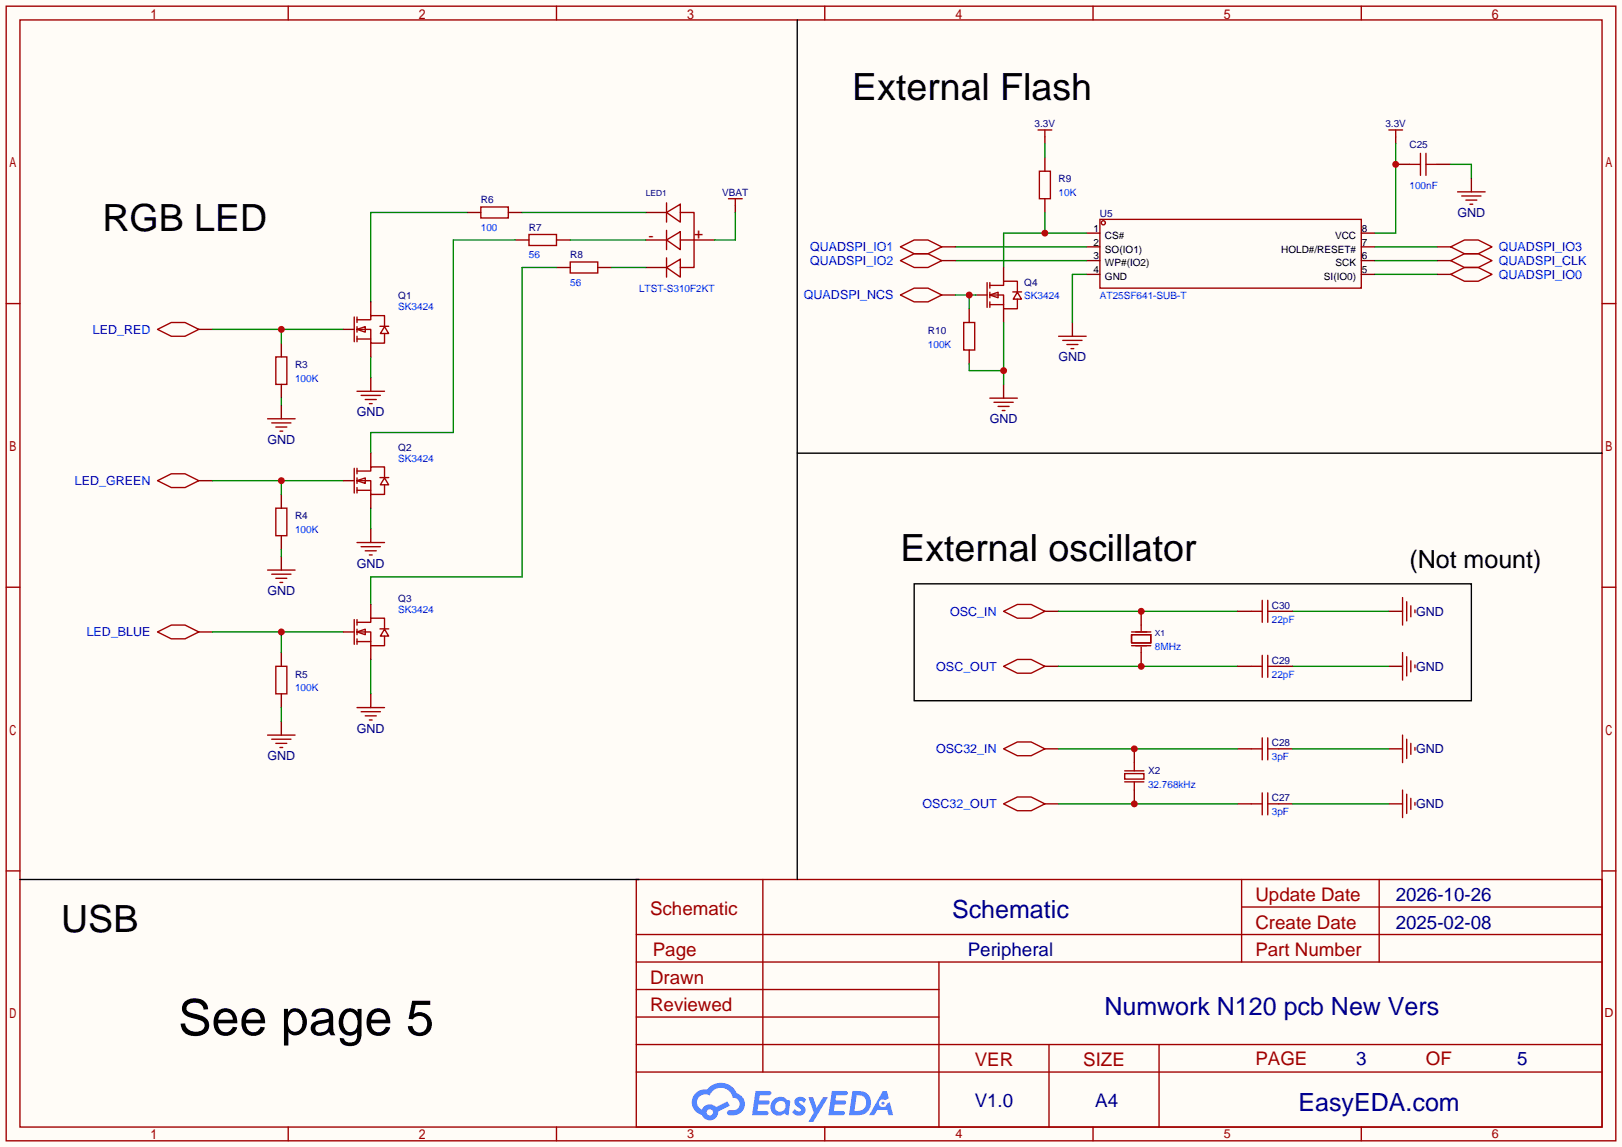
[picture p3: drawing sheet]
<svg xmlns="http://www.w3.org/2000/svg" width="299mm" height="212mm" viewBox="0 0 299 212" stroke-linecap="round" stroke-linejoin="round" font-family="sans-serif">
<path d="M0 0h299.5v211.8h-299.5z" fill="#fffcf7"/>
<g fill="none" stroke="#a10000" stroke-width=".25">
<path d="M1.1 1.1h297.2v209.6h-297.2zM3.7 3.7h292.1v204.5h-292.1zM53.2 1.1v2.6M102.7 1.1v2.6M152.3 1.1v2.6M201.8 1.1v2.6M251.3 1.1v2.6M1.1 56.1h2.6M295.8 56.1h2.5M1.1 108.5h2.6M295.8 108.5h2.5M1.1 160.8h2.6"/>
<path d="M117.5 162.4h178.3v45.8h-178.3zM117.5 177.7h178.3M117.5 172.6h178.3M140.8 162.4v35.6M173.4 177.7v30.5M229.2 162.4v15.3M229.2 167.5h66.6M254.6 162.4v15.3M295.8 160.8h2.5M117.5 182.8h55.9M117.5 198h178.3M117.5 192.9h178.3"/>
<path d="M117.5 187.8h55.9M193.7 192.9v15.3M214 192.9v15.3M53.2 208.2v2.5M102.7 208.2v2.5M152.3 208.2v2.5M201.8 208.2v2.5M251.3 208.2v2.5"/>
</g>
<g fill="#5487ff">
<path d="M147 202.8a1.3 1.3 0 0 1 1.8 .3l-.4 .6a.54 .54 0 0 0-.9-.2l.1 .2a1.58 1.58 0 0 1 1.1 1.6 1.43 1.43 0 0 1-2.5 .1l.6-.6a.64 .64 0 0 0 .5 .5 .64 .64 0 0 0 .6-.3l-.1-.2a1.6 1.6 0 0 1-1.1-1.6z"/>
<path d="M149.3 202.7h.8l.7 1.9 1.2-1.9h.9l-2.7 4.5h-.9l.9-1.7z"/>
<path d="M139.5 201.5h1.6a1.31 1.31 0 0 1 1.3 .2 .4 .4 0 0 1-.4 .6h-1.7l-.2 .9h1.7a.4 .4 0 0 1 .3 .4 .4 .4 0 0 1-.4 .4h-1.7l-.2 1.2h.9a1.23 1.23 0 0 1 1.1 .2 .39 .39 0 0 1-.3 .6h-2.6z"/>
<path d="M153.6 201.5h1.6a1.32 1.32 0 0 1 1.3 .2 .39 .39 0 0 1-.4 .6h-1.7l-.2 .9h1.7a.4 .4 0 0 1 .3 .4 .4 .4 0 0 1-.4 .4h-1.7l-.1 1.2h.8a1.23 1.23 0 0 1 1.1 .2 .39 .39 0 0 1-.3 .6h-2.6z"/>
<path d="M163 201.5h.7l.4 1.3-.7 .4a.75 .75 0 0 0-1.1 .3 .75 .75 0 0 0 .5 1 .75 .75 0 0 0 1-.6l.5-.3 .6 2.4h-.9l-.2-1h-1.8l-.6 1h-.9z"/>
<path d="M157.4 201.5l-.6 4.5h1.4a2.27 2.27 0 0 0 2.6-2.3 2.27 2.27 0 0 0-2.7-2.2zM158.2 202.3a1.5 1.5 0 0 1 1.8 1.5 1.5 1.5 0 0 1-2 1.4h-.3z"/>
<path d="M142.8 203.1a1.62 1.62 0 0 0-.4 2.1 1.62 1.62 0 0 0 2.1 .7l.3-.3 .4 .3 .4 .1 .3-2.5-.2-.3h-.4a1.58 1.58 0 0 0-2.5-.1zM143.4 203.6a.99 .99 0 0 1 1.6 .3 .99 .99 0 0 1-.8 1.4 .94 .94 0 0 1-1.1-.5 .94 .94 0 0 1 .3-1.2z"/>
<path d="M128.4 201.9a2.37 2.37 0 0 0 1.2 4 1.54 1.54 0 0 0 1.8 1 1.54 1.54 0 0 0 1.2-1.6l2.1-1.1-.4-.8-2.1 1.1a1.57 1.57 0 0 0-2.6 .4 1.5 1.5 0 0 1-.7-2.1 1.5 1.5 0 0 1 2.1-.5 2.23 2.23 0 0 1 2.3-1.4 2.23 2.23 0 0 1 2 1.8 1.16 1.16 0 0 1 1.3 1.1 1.16 1.16 0 0 1-1.1 1.3h-.7a.47 .47 0 0 0-.6 .3 .47 .47 0 0 0 .4 .6 2.23 2.23 0 0 0 2.3-.7 2.23 2.23 0 0 0 .4-2.3 2.16 2.16 0 0 0-1.3-1.1 3.2 3.2 0 0 0-5.4-.7l-1.2 .1zM130.5 205.4a.58 .58 0 0 1 1.1 0 .58 .58 0 0 1-1.1 0z"/>
<circle cx="163" cy="203.8" r=".28"/>
</g>
<g fill="none" stroke="#870000" stroke-width=".25">
<path d="M86.2 39.2h2.6M93.9 39.2h2.5M119.3 39.2h3.8M135.8 38v1.2M95.1 44.3h2.6M102.7 44.3h2.6M102.7 49.4h2.6M110.4 49.4h2.5M119.3 44.3h3.8M119.3 49.4h3.8M128.1 44.3h3.9M36.7 60.8h2.5"/>
<path d="M51.9 63.4v2.5M51.9 71v2.5M36.7 88.8h2.5M51.9 91.3v2.6M51.9 98.9v2.6M36.7 116.7h2.5M51.9 120.5v2.6M51.9 128.1v2.6M51.9 133.2v2.6"/>
</g>
<g fill="none" stroke="#a10000" stroke-width=".25">
<path d="M88.8 38.2h5.1v2.1h-5.1zM123.1 39.2l2.5-1.5v3.3zM123.1 37.5v3.5M125.6 39.2h2.5v10.2h-2.5M134.5 36.7h2.5M135.8 36.7v1.3M97.7 43.3h5v2h-5zM105.3 48.4h5.1v2h-5.1zM123.1 44.3l2.5-1.5v3.3zM123.1 49.4l2.5-1.5v3.3zM123.1 42.5v3.6M123.1 47.6v3.6"/>
<path d="M125.6 44.3h2.5M29.1 60.8l2.5-1.2h2.6l2.5 1.2-2.5 1.3h-2.6zM50.9 65.9h2.1v5.1h-2.1zM29.1 88.8l2.5-1.3h2.6l2.5 1.3-2.5 1.2h-2.6zM50.9 93.9h2.1v5h-2.1zM29.1 116.7l2.5-1.3h2.6l2.5 1.3-2.5 1.3h-2.6zM49.4 135.8h5.1M50.2 136.5h3.5M50.9 123.1h2.1v5h-2.1zM50.9 137.3h2.1M51.7 138h.5"/>
</g>
<path d="M39.2 116.7h24.2M51.9 116.7v3.8M51.9 130.7v2.5" fill="none" stroke="#008700" stroke-width=".25"/>
<circle cx="51.9" cy="116.7" r=".63" fill="#c00"/>
<path d="M68.5 97.7v2.5M51.9 102.7v2.6M68.5 128.1v2.6" fill="none" stroke="#870000" stroke-width=".25"/>
<path d="M49.4 105.3h5.1M50.2 106h3.5M50.9 106.8h2.1M51.7 107.6h.5M65.9 100.2h5.1M66.7 101h3.5M67.4 101.7h2.1M68.2 102.5h.5M65.9 130.7h5.1M66.7 131.4h3.5M67.4 132.2h2.1M68.2 133h.5" fill="none" stroke="#a10000" stroke-width=".25"/>
<path d="M39.2 88.8h24.2M51.9 88.8v2.5M68.5 93.9v3.8M51.9 101.5v1.2M68.5 121.8v6.3" fill="none" stroke="#008700" stroke-width=".25"/>
<circle cx="51.9" cy="88.8" r=".63" fill="#c00"/>
<path d="M51.9 74.8v2.5M68.5 69.7v2.6" fill="none" stroke="#870000" stroke-width=".25"/>
<path d="M49.4 77.3h5.1M50.2 78.1h3.5M50.9 78.9h2.1M51.7 79.6h.5M65.9 72.3h5.1M66.7 73h3.5M67.4 73.8h2.1M68.2 74.5h.5" fill="none" stroke="#a10000" stroke-width=".25"/>
<path d="M39.2 60.8h24.2M51.9 60.8v2.6M51.9 73.5v1.3M68.5 65.9v3.8" fill="none" stroke="#008700" stroke-width=".25"/>
<circle cx="51.9" cy="60.8" r=".63" fill="#c00"/>
<path d="M86.2 39.2h-17.7v16.6M96.4 39.2h22.9M135.8 39.2v5.1h-3.8M192.9 26.5v2.6M192.9 39.2v3.9M95.1 44.3h-11.4v35.6h-15.2v3.8M102.7 49.4h-6.3v57.2h-27.9v5M105.3 44.3h14M112.9 49.4h6.4M200.5 43.1h-15.2v6.3" fill="none" stroke="#008700" stroke-width=".25"/>
<path d="M147.2 3.7v158.7M147.2 83.7h148.6M3.7 162.4h114.3" fill="none" stroke="#000" stroke-width=".25"/>
<g fill="none" stroke="#a10000" stroke-width=".25">
<path d="M191.6 24h2.6M191.9 31.6h2v5.1h-2zM192.9 24v1.3M203.1 40.5h48.2v12.7h-48.2zM267.8 50.7l2.6-1.3h2.5l2.6 1.3-2.6 1.2h-2.5zM267.8 45.6l2.6-1.3h2.5l2.6 1.3-2.6 1.3h-2.5zM267.8 48.1l2.6-1.2h2.5l2.6 1.2-2.6 1.3h-2.5z"/>
<circle cx="203.7" cy="41.1" r=".38"/>
</g>
<g fill="none" stroke="#870000" stroke-width=".25">
<path d="M192.9 25.3v1.2M192.9 29.1v2.5M192.9 36.7v2.5M200.5 43.1h2.6M200.5 45.6h2.6M200.5 48.1h2.6M200.5 50.7h2.6M251.3 43.1h2.6M251.3 45.6h2.6M251.3 48.1h2.6M251.3 50.7h2.6M265.3 45.6h2.5"/>
<path d="M265.3 48.1h2.5M265.3 50.7h2.5"/>
</g>
<circle cx="192.9" cy="43.1" r=".63" fill="#c00"/>
<path d="M257.7 26.5v16.6h-3.8M176.4 45.6h24.1M176.4 48.1h24.1M200.5 50.7h-2.5v8.9M253.9 45.6h11.4M253.9 48.1h11.4M253.9 50.7h11.4" fill="none" stroke="#008700" stroke-width=".25"/>
<path d="M257.7 25.3v1.2M257.7 30.4h2.5M173.9 48.1h2.5M173.9 45.6h2.5M198 59.6v2.5" fill="none" stroke="#870000" stroke-width=".25"/>
<path d="M256.4 24h2.6M257.7 24v1.3M166.2 48.1l2.6-1.2h2.5l2.6 1.2-2.6 1.3h-2.5zM166.2 45.6l2.6-1.3h2.5l2.6 1.3-2.6 1.3h-2.5zM195.5 62.1h5M196.2 62.9h3.6M197 63.6h2M197.7 64.4h.5" fill="none" stroke="#a10000" stroke-width=".25"/>
<circle cx="257.7" cy="30.4" r=".63" fill="#c00"/>
<g fill="none" stroke="#870000" stroke-width=".25">
<path d="M265.3 30.4h2.5M271.7 32.9v2.5M192.9 112.9h2.6M256.4 112.9h2.6M192.9 123.1h2.6M192.9 138.3h2.6M209.4 138.3v2.5M228.5 138.3h2.5M236.1 138.3h2.5M256.4 123.1h2.6M256.4 138.3h2.6M192.9 148.5h2.6"/>
<path d="M209.4 145.9v2.6M228.5 148.5h2.5M236.1 148.5h2.5M256.4 148.5h2.6"/>
</g>
<g fill="none" stroke="#a10000" stroke-width=".25">
<path d="M260.2 30.4h2.1M262.3 28.3v4.1M263.3 30.4h2M263.3 28.3v4.1M269.1 35.4h5.1M269.9 36.2h3.5M270.6 37h2.1M271.4 37.7h.5M185.3 112.9l2.5-1.3h2.6l2.5 1.3-2.5 1.3h-2.6zM259 110.4v5M259.7 111.1v3.6M260.5 111.9v2"/>
<path d="M261.2 112.6v.6M185.3 123.1l2.5-1.3h2.6l2.5 1.3-2.5 1.2h-2.6zM185.3 138.3l2.5-1.3h2.6l2.5 1.3-2.5 1.3h-2.6zM231 138.3h2M233 136.3v4M234.1 138.3h2M234.1 136.3v4M259 120.5v5.1M259 135.8v5M259.7 121.3v3.5M259.7 136.5v3.6M260.5 122v2.1"/>
<path d="M260.5 137.3v2M261.2 122.8v.5M261.2 138v.6M185.3 148.5l2.5-1.3h2.6l2.5 1.3-2.5 1.2h-2.6zM207.6 142.9h3.6v1h-3.6zM207.6 144.4h3.6M207.6 142.4h3.6M209.4 140.8v1.6M209.4 144.4v1.5M231 148.5h2M233 146.4v4.1M234.1 146.4v4.1"/>
<path d="M234.1 148.5h2M259 145.9v5.1M259.7 146.7v3.5M260.5 147.4v2.1M261.2 148.2v.5"/>
</g>
<path d="M267.8 30.4h3.9v2.5M195.5 112.9h33M238.6 112.9h17.8M195.5 123.1h33M195.5 138.3h33M238.6 123.1h17.8" fill="none" stroke="#008700" stroke-width=".25"/>
<circle cx="209.4" cy="138.3" r=".63" fill="#c00"/>
<path d="M195.5 148.5h33" fill="none" stroke="#008700" stroke-width=".25"/>
<circle cx="209.4" cy="148.5" r=".63" fill="#c00"/>
<path d="M176.4 54.5h3.8M178.9 54.5v2.5M238.6 138.3h17.8M238.6 148.5h17.8" fill="none" stroke="#008700" stroke-width=".25"/>
<g fill="none" stroke="#870000" stroke-width=".25">
<path d="M68.5 55.8v2.5M173.9 54.5h2.5M178.9 57v2.6M180.2 54.5h2M185.3 49.4v2.5M185.3 57v2.6M63.4 60.8h2M68.5 63.4v2.5M178.9 64.6v2.6M185.3 71v2.5M63.4 88.8h2M68.5 83.7v2.5"/>
<path d="M68.5 91.3v2.6M63.4 116.7h2M68.5 111.6v2.6M68.5 119.3v2.5"/>
</g>
<g fill="none" stroke="#a10000" stroke-width=".25">
<path d="M65.4 58.5v4.6M65.9 59.1h2.6v-.8h2.5v2M65.9 58.5v1.1M166.2 54.5l2.6-1.3h2.5l2.6 1.3-2.6 1.3h-2.5zM177.9 59.6h2.1v5h-2.1zM182.2 52.2v4.6M182.8 54.5h2.5v2.5h2.5v-1.8M182.8 52.7h2.5v-.8h2.5v2.1M182.8 54.5l1.5-.5v1zM182.8 52.2v1M182.8 54v1M182.8 55.8v1"/>
<path d="M182.8 56.3h2.5M187 53.9h1.6M187.8 54l.8 1.2h-1.5zM65.9 60.8h2.6v2.6h2.5v-1.8M65.9 60.8l1.5-.5v1zM65.9 60.3v1M65.9 62.1v1M65.9 62.6h2.6M70.1 60.3h1.7M71 60.3l.8 1.3h-1.6zM182.8 73.5h5M183.5 74.3h3.6"/>
<path d="M184.3 75.1h2M185 75.8h.5M65.4 86.5v4.6M65.9 88.8h2.6v2.5h2.5v-1.8M65.9 87h2.6v-.8h2.5v2.1M65.9 88.8l1.5-.5v1zM65.9 86.5v1M65.9 88.3v1M65.9 90v1.1M65.9 90.6h2.6M70.1 88.2h1.7M71 88.3l.8 1.2h-1.6z"/>
<path d="M65.4 114.4v4.6M65.9 116.7h2.6v2.6h2.5v-1.8M65.9 114.9h2.6v-.7h2.5v2M65.9 116.7l1.5-.5v1zM65.9 114.4v1M65.9 116.2v1M65.9 118v1M65.9 118.5h2.6M70.1 116.1h1.7M71 116.2l.8 1.3h-1.6z"/>
</g>
<circle cx="178.9" cy="54.5" r=".63" fill="#c00"/>
<path d="M185.3 59.6v11.4M178.9 67.2v1.3h6.4" fill="none" stroke="#008700" stroke-width=".25"/>
<circle cx="185.3" cy="68.5" r=".63" fill="#c00"/>
<path d="M168.8 107.8h102.9v21.6h-102.9z" fill="none" stroke="#000" stroke-width=".25"/>
<path d="M210.7 120.5v2.6" fill="none" stroke="#870000" stroke-width=".25"/>
<circle cx="210.7" cy="123.1" r=".63" fill="#c00"/>
<path d="M210.7 112.9v2.5" fill="none" stroke="#870000" stroke-width=".25"/>
<circle cx="210.7" cy="112.9" r=".63" fill="#c00"/>
<g fill="none" stroke="#a10000" stroke-width=".25">
<path d="M208.9 117.2h3.6v1.5h-3.6zM208.9 119.3h3.6M208.9 116.7h3.6M210.7 115.4v1.1M210.7 119.5v1M231 112.9h2M233 110.9v4M234.1 110.9v4M234.1 112.9h2M231 123.1h2M233 121v4.1M234.1 123.1h2"/>
<path d="M234.1 121v4.1"/>
</g>
<path d="M228.5 112.9h2.5M236.1 112.9h2.5M228.5 123.1h2.5M236.1 123.1h2.5" fill="none" stroke="#870000" stroke-width=".25"/>
<text font-size="9.2" x="32.9" y="191.2">See page 5</text>
<g font-size="6.9">
<text x="157.4" y="18.5">External Flash</text>
<text x="18.9" y="42.6">RGB LED</text>
<text x="166.2" y="103.6">External oscillator</text>
<text x="11.3" y="172.1">USB</text>
</g>
<text font-size="4.6" x="260.2" y="104.8">(Not mount)</text>
<g font-size="4.6" fill="#000080">
<text x="175.8" y="169.6">Schematic</text>
<text x="203.9" y="187.4">Numwork N120 pcb New Vers</text>
<text x="239.8" y="205.2">EasyEDA.com</text>
</g>
<g font-size="3.5" fill="#a00000">
<text x="231.8" y="166.4">Update Date</text>
<text x="120" y="169">Schematic</text>
<text x="231.8" y="171.5">Create Date</text>
<text x="120.5" y="176.6">Page</text>
<text x="231.8" y="176.6">Part Number</text>
<text x="120" y="181.7">Drawn</text>
<text x="120" y="186.7">Reviewed</text>
<text x="180" y="196.9">VER</text>
<text x="200" y="196.9">SIZE</text>
<text x="231.8" y="196.6">PAGE</text>
<text x="263.3" y="196.6">OF</text>
</g>
<g font-size="3.5" fill="#000080">
<text x="257.7" y="166.4">2026-10-26</text>
<text x="257.7" y="171.5">2025-02-08</text>
<text x="178.7" y="176.6">Peripheral</text>
<text x="250.4" y="196.6">3</text>
<text x="280.1" y="196.6">5</text>
<text x="180" y="204.5">V1.0</text>
<text x="202.2" y="204.5">A4</text>
</g>
<g font-size="2.9" fill="#a00000">
<text x="119.8" y="44.6">-</text>
<text x="128.1" y="44.1">+</text>
</g>
<g font-size="2.3" fill="#000080">
<text x="269.1" y="40.1">GND</text>
<text x="195.4" y="66.7">GND</text>
<text x="65.9" y="76.9">GND</text>
<text x="49.4" y="82">GND</text>
<text x="182.7" y="78.2">GND</text>
<text x="65.9" y="104.8">GND</text>
<text x="49.4" y="109.9">GND</text>
<text x="261.5" y="113.7">GND</text>
<text x="261.5" y="123.9">GND</text>
<text x="65.9" y="135.3">GND</text>
<text x="49.4" y="140.4">GND</text>
<text x="261.5" y="139.1">GND</text>
<text x="261.5" y="149.3">GND</text>
</g>
<g font-size="2.3" fill="#00f">
<text x="149.6" y="46.4">QUADSPI_IO1</text>
<text x="276.7" y="46.4">QUADSPI_IO3</text>
<text x="149.6" y="48.9">QUADSPI_IO2</text>
<text x="276.7" y="51.5">QUADSPI_IO0</text>
<text x="276.7" y="48.9">QUADSPI_CLK</text>
<text x="148.4" y="55.3">QUADSPI_NCS</text>
<text x="17.2" y="61.6">LED_RED</text>
<text x="13.8" y="89.6">LED_GREEN</text>
<text x="175.4" y="113.7">OSC_IN</text>
<text x="16" y="117.5">LED_BLUE</text>
<text x="172.9" y="123.9">OSC_OUT</text>
<text x="172.9" y="139.1">OSC32_IN</text>
<text x="170.3" y="149.3">OSC32_OUT</text>
</g>
<g font-size="2.3" fill="#a00000">
<text x="296.2" y="187.8">D</text>
<text x="126.9" y="210.2">3</text>
<text x="176.4" y="210.2">4</text>
<text x="225.9" y="210.2">5</text>
<text x="275.5" y="210.2">6</text>
</g>
<g font-size="1.8" fill="#000080">
<text x="191" y="23.5">3.3V</text>
<text x="255.8" y="23.5">3.3V</text>
<text x="260.2" y="27.4">C25</text>
<text x="195.5" y="33.7">R9</text>
<text x="88.8" y="37.5">R6</text>
<text x="133.3" y="36.2">VBAT</text>
<text x="203.1" y="40.1">U5</text>
<text x="97.7" y="42.6">R7</text>
<text x="105.3" y="47.7">R8</text>
<text x="189.1" y="52.8">Q4</text>
<text x="73.5" y="55.3">Q1</text>
<text x="171.3" y="61.6">R10</text>
<text x="54.5" y="68">R3</text>
<text x="73.5" y="83.2">Q2</text>
<text x="54.5" y="95.9">R4</text>
<text x="73.5" y="111.2">Q3</text>
<text x="234.8" y="112.4">C30</text>
<text x="54.5" y="125.1">R5</text>
<text x="234.8" y="122.6">C29</text>
<text x="234.8" y="137.8">C28</text>
<text x="212" y="142.9">X2</text>
<text x="234.8" y="148">C27</text>
</g>
<g font-size="1.8" fill="#00f">
<text x="260.2" y="35">100nF</text>
<text x="195.5" y="36.2">10K</text>
<text x="88.8" y="42.6">100</text>
<text x="97.7" y="47.7">56</text>
<text x="105.3" y="52.8">56</text>
<text x="73.5" y="57.3">SK3424</text>
<text x="118" y="54">LTST-S310F2KT</text>
<text x="189.1" y="55.3">SK3424</text>
<text x="203.1" y="55.3">AT25SF641-SUB-T</text>
<text x="171.3" y="64.2">100K</text>
<text x="54.5" y="70.5">100K</text>
<text x="73.5" y="85.3">SK3424</text>
<text x="54.5" y="98.5">100K</text>
<text x="73.5" y="113.2">SK3424</text>
<text x="234.8" y="115">22pF</text>
<text x="213.2" y="120.1">8MHz</text>
<text x="234.8" y="125.1">22pF</text>
<text x="54.5" y="127.7">100K</text>
<text x="234.8" y="140.4">3pF</text>
<text x="212" y="145.5">32.768kHz</text>
<text x="234.8" y="150.5">3pF</text>
</g>
<g font-size="1.8">
<text x="201.9" y="42.8">1</text>
<text x="201.9" y="45.4">2</text>
<text x="201.9" y="47.9">3</text>
<text x="204" y="44.1">CS#</text>
<text x="204" y="46.6">SO(IO1)</text>
<text x="236.5" y="46.6">HOLD#/RESET#</text>
<text x="246.5" y="44.1">VCC</text>
<text x="251.5" y="47.9">6</text>
<text x="251.5" y="45.4">7</text>
<text x="251.5" y="42.8">8</text>
<text x="201.9" y="50.4">4</text>
<text x="204" y="49.2">WP#(IO2)</text>
<text x="204" y="51.7">GND</text>
<text x="244.4" y="51.7">SI(IO0)</text>
<text x="246.6" y="49.2">SCK</text>
<text x="251.5" y="50.4">5</text>
</g>
<g font-size="1.6" fill="#000080">
<text x="119.3" y="36.2">LED1</text>
<text x="213.2" y="117.5">X1</text>
</g>
</svg>
